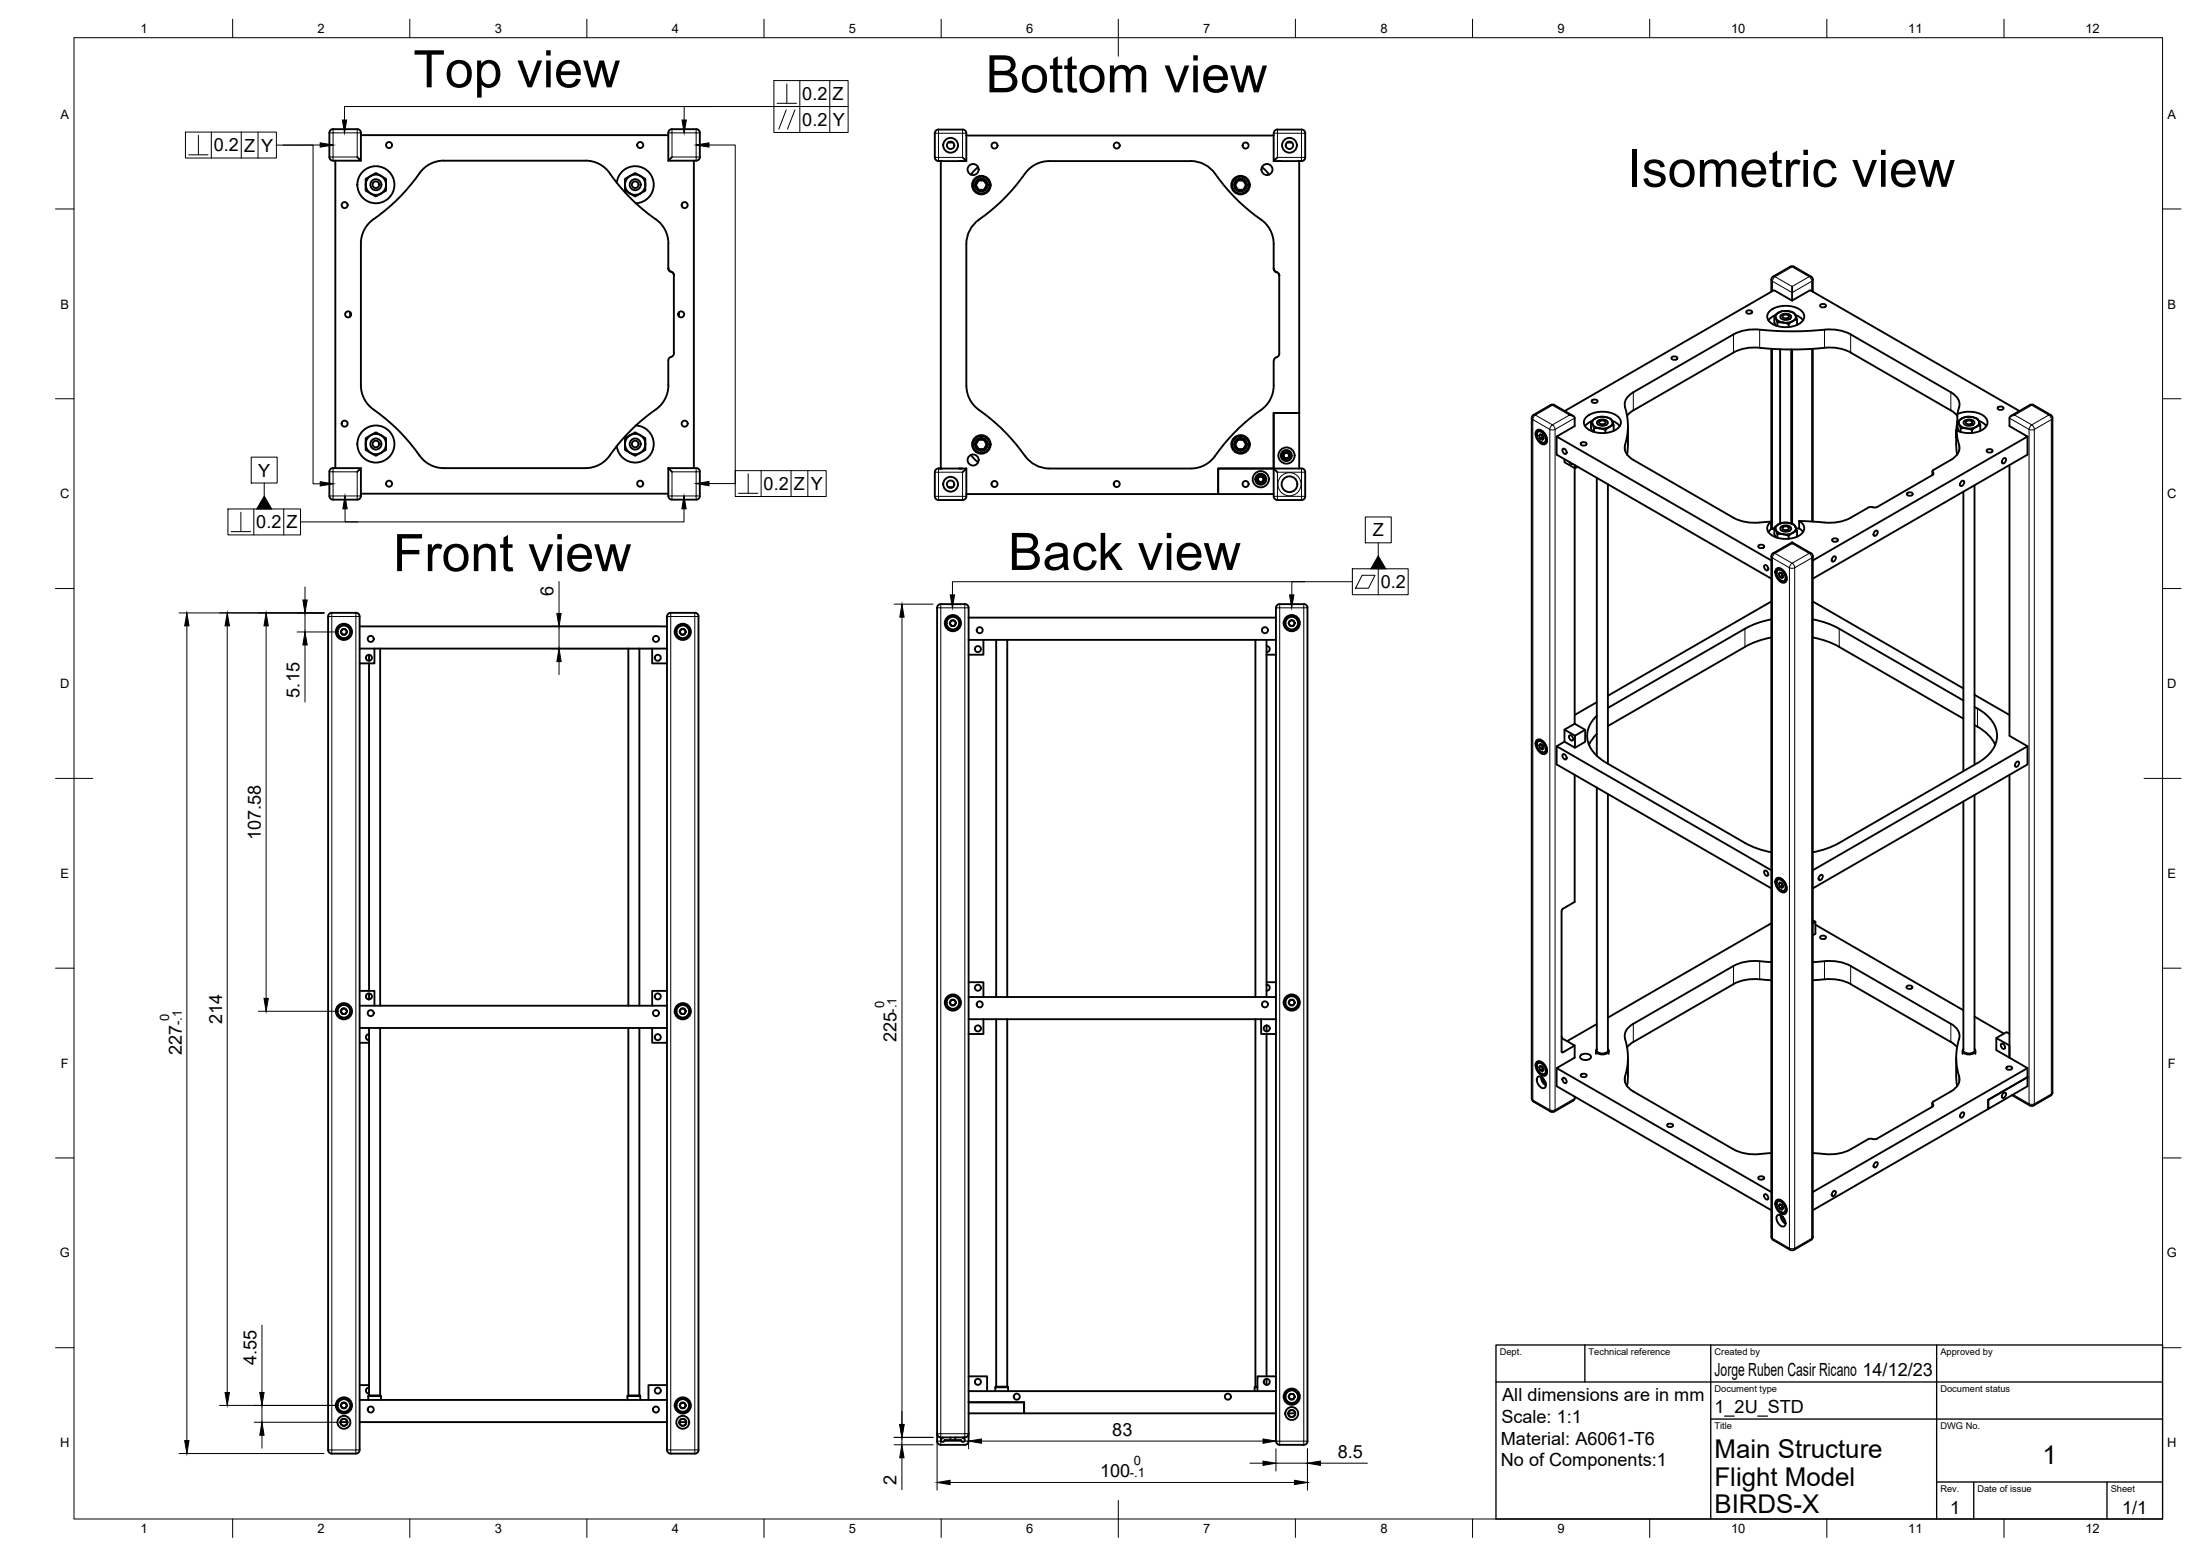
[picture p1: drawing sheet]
<svg xmlns="http://www.w3.org/2000/svg" width="594mm" height="420mm" viewBox="0 0 594 420" stroke-linecap="round" stroke-linejoin="round" font-family="sans-serif">
<!-- layer: Visible -->
<g fill="none" stroke="#000" stroke-width=".51">
<path d="M89.9 34.9h6.6M89.9 34.9a1.01 1.01 0 0 0-1 1v6.5a1.01 1.01 0 0 0 1 1h7.6l-1-1M96.5 34.9a1.01 1.01 0 0 1 1 1v7.5M97.5 36.5h83M181.5 34.9h6.5M181.5 34.9a1.01 1.01 0 0 0-1 1v7.5M188 34.9a1.01 1.01 0 0 1 1 1M189 35.9v6.5M256 38.5h1.3M260.9 36.6h83M347.5 38.5h1.3M90.6 43.4v83"/>
<path d="M98.7 49.9v1.1a1.15 1.15 0 0 0 1.1 1.1l.3 .2M98.8 49.9l.3 1.3 1 1.1M100.1 52.3l1 .6a.49 .49 0 0 0 .9-.1l.9-.5M100.1 47.5l-1 .6a1.1 1.1 0 0 0-.4 1.4v.4M100.1 47.5l1-.6a.49 .49 0 0 1 .9 .1l.9 .5M100.1 47.5l-1 1-.3 1.4M102.9 47.5l1 .6a1.1 1.1 0 0 1 .3 1.4v.4M102.9 47.5l-1.4-.4-1.4 .4M102.9 47.5l1 1 .3 1.4M102.9 52.3l-1.4 .3-1.4-.3M104.2 49.9l-.3 1.3-1 1.1M104.2 49.9v1.1a1.15 1.15 0 0 1-1 1.1l-.3 .2"/>
<path d="M113.3 46.8a51.2 51.2 0 0 1-13.1 12.9 8 8 0 0 0-2.7 6.1v38.2a8 8 0 0 0 3.4 6.6 51.7 51.7 0 0 1 12.9 13.1 8 8 0 0 0 6 2.7h38.3a8.5 8.5 0 0 0 7.5-4.7l.9-1.2M119.8 43.4h38.3M119.8 43.4a8 8 0 0 0-6.5 3.4M158.1 43.4a8 8 0 0 1 6.6 3.4M164.7 46.8a50.3 50.3 0 0 0 12.3 12.4M166.5 49.3a5 5 0 0 1 5.3-4.4 5 5 0 0 1 4.7 5 5 5 0 0 1-4.8 5M168.8 49.9v1.1a1.15 1.15 0 0 0 1 1.1l.3 .2M168.8 49.9l.4 1.3 1 1.1M170.1 52.3l1 .6a.49 .49 0 0 0 .9-.1l.9-.5M170.1 47.5l-1 .6a1.1 1.1 0 0 0-.3 1.4v.4M170.1 47.5l1-.6a.49 .49 0 0 1 .9 .1l.9 .5M170.2 47.5l-1 1-.4 1.4"/>
<path d="M172.9 47.5l1 .6a1.1 1.1 0 0 1 .4 1.4v.4M172.9 47.5l-1.4-.4-1.3 .4M172.9 47.5l1 1 .4 1.4M172.9 52.3l-1.4 .3-1.3-.3M174.3 49.9l-.4 1.3-1 1.1M174.3 49.9v1.1a1.15 1.15 0 0 1-1.1 1.1l-.3 .2M177.1 59.2a8 8 0 0 1 3.4 6.6M181.5 42.4l-1 1M187.4 43.4v83M189 42.4a1.01 1.01 0 0 1-1 1h-7.5M252.4 42.5a1.22 1.22 0 0 0 1.5 1h7l-1-1M252.4 42.5v-6.5a.97 .97 0 0 1 1-1h6.5a1.01 1.01 0 0 1 1 1v7.5"/>
<path d="M253.5 43.5h.4M253.9 43.5h.1M254.3 43.5h-.3v83M259 43.5h.4M259.4 43.5h.4M259.4 43.5h.1M264.1 45.1l-2 2M264.3 48.7h.4a.97 .97 0 0 1 1.5 .9 1.11 1.11 0 0 1-.3 1.3l-.2 .3h-.5a1.12 1.12 0 0 1-1.5-1l-.2-.2zM328.1 46.9a50.6 50.6 0 0 0 12.4 12.4M328.1 46.9a8 8 0 0 0-6.5-3.4h-38.3a8 8 0 0 0-6.5 3.4 51.9 51.9 0 0 1-13.1 12.9 8 8 0 0 0-2.8 6.1v38.2M334.3 48.7h.4a1.3 1.3 0 0 1 1.7 1.2l-.2 .6a1.29 1.29 0 0 1-1.8 .7l-.4-.4a1.31 1.31 0 0 1 .2-2zM340.5 59.3a8 8 0 0 1 3.4 6.6l.1 6.6a1.78 1.78 0 0 0 1.3 1.4l.2 .6"/>
<path d="M340.8 45.1l2 2M345 42.5l-1.1 1 .1-7.5a1.01 1.01 0 0 1 1-1h6.5a.97 .97 0 0 1 1 1l-.1 6.5M345 43.5h.4M345.4 43.5h.4M345.4 43.5h.1M350.5 43.5h.4M350.8 43.5v68h-6.9v15h-14.9v6.9h-68.1M350.9 43.5h.4M350.9 43.5h.1M352.5 42.5a1.3 1.3 0 0 1-1.6 1h-7M180.5 72.4a1.01 1.01 0 0 0 .7 1M180.5 65.8v6.6a1.01 1.01 0 0 0 .7 1"/>
<path d="M181.2 73.4a1.01 1.01 0 0 1 .8 .9M181.2 73.4a1.01 1.01 0 0 1 .8 1M182 74.3v21.1M344 72.5a1.78 1.78 0 0 0 1.3 1.3l.1 .6 .1 21.1a1.78 1.78 0 0 1-1.3 1.3l-.2 .6M483.4 72l-4.9 3-.2 3.8M483.4 72h1M483.9 77.4v3.8M484.4 72l4.6 2.7 .5 .8M489.5 75.5v3.3M94.6 84.3v1.2M181.2 96.4a1.01 1.01 0 0 0-.7 .9v6.7M182 95.4a1.01 1.01 0 0 1-.8 1"/>
<path d="M183.4 84.3v1.2M343.9 97.5v6.6M451.4 96.5a.84 .84 0 0 1 .9-.3 .84 .84 0 0 1 .6 .7 .84 .84 0 0 1-.9 .3 .84 .84 0 0 1-.6-.7zM471.6 84.1a.84 .84 0 0 1 .9-.4 .84 .84 0 0 1 .6 .7 .84 .84 0 0 1-.9 .4 .84 .84 0 0 1-.6-.7zM478 83.9a7.1 7.1 0 0 1 8.8 .5 2.1 2.1 0 0 1-1.1 3.1 7.2 7.2 0 0 1-8.1-1 1.89 1.89 0 0 1 .4-2.6zM478.3 94.2v48.7M479.1 85.3v1.7l.4 .9M479.2 85.2l-.8 .4-.9 .9M480 87.1v1M480.7 94.3v47.1M480.9 85.2a1.95 1.95 0 0 1 2.8 .2 1.67 1.67 0 0 1-2.8 .5l-.2-.5zM481.4 85.3l.5-.3h.6l.6 .5a1.04 1.04 0 0 1-1.8 0z"/>
<path d="M481.6 85.1l-.3 .2M482.8 85.1l.3 .2M483 87.5v.8M483.7 94.4v47M483.9 94.4v47M484.1 86.7l-.2 .1a1.21 1.21 0 0 1-1.9 .4l-.5-.1M484.1 86.7l-1.2 .4h-1.4M484.8 85.1l1 .4 1.1 1M484.8 85.2v-.2a2.88 2.88 0 0 0-3-1l-.9 .1-1.3 .8a.51 .51 0 0 0-.4 .5 .51 .51 0 0 0 .3 .5l.1 .2a.89 .89 0 0 0 1.2 .9l.7 .1M484.8 85.2l.3 .7a.36 .36 0 0 1 0 .4 .36 .36 0 0 1-.4 .1l-.6 .3M484.9 85.1a3.5 3.5 0 0 0-5.4 .2 1.77 1.77 0 0 0 2 1.8M484.9 85.1a1.18 1.18 0 0 1-.8 1.6"/>
<path d="M485.3 86.2v1.6M489.5 94.2v46.6M491.5 82.4a.84 .84 0 0 1 .9-.4 .84 .84 0 0 1 .6 .7 .84 .84 0 0 1-.8 .3 .84 .84 0 0 1-.7-.6zM98.7 119.9v1.2a1.15 1.15 0 0 0 1.1 1l1.3 .8a.49 .49 0 0 0 .9-.1l1.9-1.1a1.1 1.1 0 0 0 .3-1.4v-.4M98.8 119.9a2.74 2.74 0 0 0 2.7 2.7 2.74 2.74 0 0 0 2.7-2.7M100.1 117.5l-1 .6a1.14 1.14 0 0 0-.4 1.4v.4M100.1 117.5l1-.6a.49 .49 0 0 1 .9 .1l.9 .5M100.1 117.5l-1 1-.3 1.4M100.1 117.5l1.4-.3 1.4 .3M102.9 117.5l1 .6a1.14 1.14 0 0 1 .3 1.4v.4M102.9 117.5l1 1 .3 1.4M168.8 119.9v1.2a1.15 1.15 0 0 0 1 1l1.3 .8a.49 .49 0 0 0 .9-.1l1.9-1.1a1.1 1.1 0 0 0 .4-1.4v-.4"/>
<path d="M168.8 119.9a2.74 2.74 0 0 0 2.7 2.7 2.74 2.74 0 0 0 2.8-2.7M170.1 117.5l-1 .6a1.14 1.14 0 0 0-.3 1.4v.4M170.1 117.5l1-.6a.49 .49 0 0 1 .9 .1l.9 .5M170.2 117.5l-1 1-.4 1.4M170.2 117.5l1.3-.3 1.4 .3M171.7 114.9l-2.7 2.7-2.5 2.9M171.7 114.9a5 5 0 0 1 4.8 4.9 5 5 0 0 1-4.7 5.1 5 5 0 0 1-5.3-4.5M172.9 117.5l1 .6a1.14 1.14 0 0 1 .4 1.4v.4M172.9 117.5l1 1 .4 1.4M177 110.6l-5.3 4.3M180.5 104a8 8 0 0 1-3.4 6.6M261 104.1a8.8 8.8 0 0 0 4.9 7.7 53.9 53.9 0 0 1 11.4 12 8.1 8.1 0 0 0 6 2.7h38.3a8 8 0 0 0 6.5-3.4"/>
<path d="M264.3 118.8h.4a.97 .97 0 0 1 1.5 .8 1.14 1.14 0 0 1-.3 1.3l-.2 .4h-.5a1.12 1.12 0 0 1-1.5-1l-.2-.3zM334.3 118.8h.4a1.3 1.3 0 0 1 1.7 1.1l-.2 .6a1.29 1.29 0 0 1-1.8 .8l-.4-.4a.98 .98 0 0 1 0-1.7zM343.9 104.1a8 8 0 0 1-3.4 6.6 49.8 49.8 0 0 0-12.4 12.4M414.1 112l-.5 .9v183.7M414.1 112l5.1-2.8 5.6 3.1M414.9 116.3a1.38 1.38 0 0 1 2.1 .6l.6 1a1.26 1.26 0 0 1 .2 1.3 1.26 1.26 0 0 1-1.2 .8 2.96 2.96 0 0 1-1.7-3.7zM415 117.3a.92 .92 0 0 1 .6-1.1 .92 .92 0 0 1 1.1 .4l.8 1.2a1.02 1.02 0 0 1 .1 1.3 1.02 1.02 0 0 1-1.2 .4M415.2 116.6a1.47 1.47 0 0 1 2 1.2 1.03 1.03 0 0 1 .3 1.1 1.03 1.03 0 0 1-.9 .7 2.22 2.22 0 0 1-1.4-3zM415.8 116.1l-.4 .2M415.9 117.2l.6 .4 .3 .8-.3 .4-.6-.4-.3-.7zM416.1 117.3l-.5 .4M416.2 119.4l.1 .1"/>
<path d="M416.4 117.5l.2 .5M416.4 117.5l.3 .5M416.7 118.1l-.8 .3M417.7 119.3l-.4 .3M420.3 117.9v4.9l58 33.5M422.5 111l56.5-32.6 4.9 2.8 4.9-2.8 56.5 32.6M423.8 112.1h.5a1.01 1.01 0 0 1 .9 .8v2.2l-4.9 2.8 58 33.4M426.9 119.7a.84 .84 0 0 1 .9-.4 .84 .84 0 0 1 .6 .7 .84 .84 0 0 1-.9 .4 .84 .84 0 0 1-.6-.7zM428.5 112.5a7.1 7.1 0 0 1 8.8 .5 2.1 2.1 0 0 1-1.1 3.1 7.2 7.2 0 0 1-8.1-1 1.89 1.89 0 0 1 .4-2.6zM429.6 113.9v1.7l.4 .9M429.7 113.8l-.8 .4-.9 .9M429.8 108.2a.84 .84 0 0 1 .9-.4 .84 .84 0 0 1 .7 .7 .84 .84 0 0 1-.9 .4 .84 .84 0 0 1-.7-.7z"/>
<path d="M430 114.6l.3 .7a.56 .56 0 0 0 .9 .3l.8 .1M430.1 114.5l.5 .6 1.4 .6M430.4 115.6v1M430.7 113l-.6 .5a.52 .52 0 0 0-.4 .4 .52 .52 0 0 0 .3 .5v.2M430.8 113a1.25 1.25 0 0 0-.7 1.5M431.4 113.7a1.95 1.95 0 0 1 2.8 .3 1.67 1.67 0 0 1-2.8 .5l-.2-.5zM431.9 113.9l.5-.3h.6l.6 .5a1.04 1.04 0 0 1-1.8 0zM432.1 113.7l-.3 .1M433.3 113.7l.3 .1M433.4 112.6h-1.5l-1.2 .4M433.4 112.6l.3 .1a2.06 2.06 0 0 1 2 2.1l-1.1 .5M433.4 112.6h-1.4l-1.2 .4"/>
<path d="M433.4 112.6l.5 .1a1.35 1.35 0 0 1 1.4 1 1.35 1.35 0 0 1-.7 1.6M433.5 116.1v.8M434.6 115.3l-.8 .5a1.22 1.22 0 0 1-1.5-.1h-.3M434.6 115.3l-1.2 .4h-1.4M435.3 113.6l1 .5 1.1 1M435.8 114.8v1.5M438.8 110a16.7 16.7 0 0 1 0 10.1M438.8 110a3.5 3.5 0 0 1 2.2-4.1l27.1-15.6a13.4 13.4 0 0 1 8.8-1.1 98.5 98.5 0 0 0 17.5-.3l2.5 .3 2.2 .8 27.7 15.9a3.6 3.6 0 0 1 2 5l-.2 .9M439.6 115.1v4.9l-.2 2.8M441 110.8l27.1-15.6a13.3 13.3 0 0 1 8.8-1.1 95.9 95.9 0 0 0 17.5-.3l3.3 .5 2.1 .9 27 15.6M441.1 110.8l-1.7 1.4M526.8 110.8l1.8 1.5"/>
<path d="M528.2 117.1l.3 5.7M528.3 116.2l.4 2.9a3.7 3.7 0 0 1-1.9 5.1l-4.7 2.7M528.6 111.8l-.3 6.4v-2M528.6 111.8a7.4 7.4 0 0 1 7.4 .8 2.07 2.07 0 0 1-.8 3.5 7.9 7.9 0 0 1-6.9 .1M528.6 113.9v1.7l.4 .9M528.7 113.8h-.1M529 114.6l.1 .1a.88 .88 0 0 0 1.1 .9l.8 .1M529 114.5l.6 .6 1.4 .6M529.4 115.6v1M529.7 113l-.6 .5a.51 .51 0 0 0-.4 .4 .51 .51 0 0 0 .3 .5v.2M529.8 113a1.25 1.25 0 0 0-.8 1.5M530.4 113.7a1.95 1.95 0 0 1 2.8 .3 1.67 1.67 0 0 1-2.8 .5l-.2-.5z"/>
<path d="M530.9 113.9l.5-.3h.6l.6 .5a1.04 1.04 0 0 1-1.8 0zM531.1 113.7l-.3 .1M532.3 113.7l.3 .1M532.4 112.6h-1.5l-1.2 .4M532.4 112.6l.5 .1a2.02 2.02 0 0 1 1.8 2.1l-1.1 .5M532.4 112.6h-1.4l-1.2 .4M532.4 112.6l.5 .1a1.35 1.35 0 0 1 1.4 1 1.35 1.35 0 0 1-.7 1.6M532.5 116.1v.8M533.6 115.3l-.2 .1a1.21 1.21 0 0 1-1.9 .4l-.5-.1M533.6 115.3l-1.2 .4h-1.4M534.3 113.6l1 .5 1.1 1M534.8 114.8v1.5"/>
<path d="M539.5 110a.84 .84 0 0 1 .8-.3 .84 .84 0 0 1 .7 .7 .84 .84 0 0 1-.9 .3 .84 .84 0 0 1-.6-.7zM544 112.1h-.4a1.01 1.01 0 0 0-1 .8v2.2l4.9 2.8-58 33.4M547.5 117.9v4.9l-58 33.5M548.1 109.4l-5.1 2.9M548.1 109.4h1.1M549.1 109.4l4.6 2.6M553.7 112l.4 .4 .1 .5v182.1l-.5 .8M89.2 126.7l.7-.3h7.6v7.5a1.01 1.01 0 0 1-1 1h-6.6a1.01 1.01 0 0 1-1-1v-6.5zM97.5 126.4l-1 1M97.5 133.3h83M180.5 126.4v7.5a1.01 1.01 0 0 0 1 1h6.5a1.01 1.01 0 0 0 1-1M180.5 126.4l1 1"/>
<path d="M180.5 126.4h7.5a1.01 1.01 0 0 1 1 1M189 127.4v6.5M253.5 126.5a.97 .97 0 0 0-1.1 1v6.5a1.01 1.01 0 0 0 1 1h6.5a1.01 1.01 0 0 0 1-1v-7.5M253.5 126.5h.4M253.5 126.5h.8M253.9 126.5h5.5M253.9 126.5h.1M256 131.5h1.3M259 126.5h.8M259.4 126.5h1.5M259.4 126.5h.1M260.9 126.5l-1 1"/>
<path d="M262.1 122.8l2 2.1M343.9 126.5h7.6a1.01 1.01 0 0 1 1 1l-.1 6.5a.97 .97 0 0 1-.9 1h-6.5a1.01 1.01 0 0 1-1-1l-.1-22.5h6.9v15M343.9 126.5h-14.9v6.9h14.9M343.9 126.5l1.1 1M422.1 121.2a.94 .94 0 0 1 .8 1.4 .94 .94 0 0 1-.8-1.4zM422.5 124v.8l2.8 1.6v-.8M423.8 124.7l.5 .6h.4M425.2 126.4v69M426 126l-.7 .4M431.2 129v75.1M434.2 130.8v75.4M438.8 120.1a3.5 3.5 0 0 0 2.2 4.1l27.1 15.6a15.7 15.7 0 0 0 9.7 1.1l.5-.1a2.15 2.15 0 0 0-1.1 2.2 2.15 2.15 0 0 0 1.7 1.8 7.2 7.2 0 0 0 7.9-1.1 2.06 2.06 0 0 0-.9-3"/>
<path d="M515 133.2a.84 .84 0 0 1 .8-.3 .84 .84 0 0 1 .7 .7 .84 .84 0 0 1-.9 .3 .84 .84 0 0 1-.6-.7zM521.8 128.3l-14.9 8.6-.6 .1-1.5-.1-5.1 2.9a13.5 13.5 0 0 1-8.7 1.1l-5.2-.2M522.1 126.9a.54 .54 0 0 0 0 .9l-.3 .5v-1M529.6 130l.5-.2a.76 .76 0 0 1 .1 1 .76 .76 0 0 1-.9 .3v-.5zM530.2 132.8v75.4M533.2 131v75.5M536.5 121.6a.84 .84 0 0 1 .9-.4 .84 .84 0 0 1 .6 .7 .84 .84 0 0 1-.9 .3 .84 .84 0 0 1-.6-.6zM540.9 123.9l.5-.2a.76 .76 0 0 1 .1 .9 .76 .76 0 0 1-.9 .4v-.5zM542.6 125.6v73.1l4.9 2.8M474.8 147.4a.84 .84 0 0 1 .9-.4 .84 .84 0 0 1 .6 .7 .84 .84 0 0 1-.8 .4 .84 .84 0 0 1-.7-.7zM476.5 152.6a.94 .94 0 0 1 .8 1.4 .94 .94 0 0 1-.8-1.4zM478.3 142.9l-.8 .7"/>
<path d="M478.3 150.2v183.8l.5 .8 4.6 2.7 .5 .1 5.1-2.8 .4-.3 .1-.5M478.8 149.4l-.5 .8M479.1 142.8l-.8 .1M479.1 142.5v1.7l.4 .9M479.6 153.7a1.38 1.38 0 0 1 2.1 .6l.6 .9a1.26 1.26 0 0 1 .2 1.4 1.26 1.26 0 0 1-1.2 .7 2.96 2.96 0 0 1-1.7-3.6zM479.7 154.7a.92 .92 0 0 1 .6-1.1 .92 .92 0 0 1 1.1 .4l.8 1.2a1.02 1.02 0 0 1 .1 1.3 1.02 1.02 0 0 1-1.2 .3h-.2M480 144.2v1M480 154a1.47 1.47 0 0 1 1.9 1.1 1.03 1.03 0 0 1 .3 1.1 1.03 1.03 0 0 1-.9 .7 2.22 2.22 0 0 1-1.3-2.9zM480.5 153.4l-.4 .2M480.6 154.6l.6 .3 .3 .8-.3 .5-.6-.4-.3-.8zM480.8 154.7l-.5 .3M480.9 142.3a1.95 1.95 0 0 1 2.8 .3 1.67 1.67 0 0 1-2.8 .5l-.2-.5z"/>
<path d="M481.4 142.4l.5-.2h.6l.6 .4a1.04 1.04 0 0 1-1.8 0zM481.4 155.4l-.3-.5 .2 .5M481.4 155.5l-.8 .3M481.6 142.3l-.3 .1M482.4 156.7l-.4 .2M482.8 142.3l.3 .1M482.9 141.2h-1.7l-1.6 .8a.51 .51 0 0 0-.4 .5 .51 .51 0 0 0 .3 .5l.1 .2a.89 .89 0 0 0 1.2 1l.7 .1M482.9 141.2h.4a1.49 1.49 0 0 1 1.5 1.1M482.9 141.2a3.2 3.2 0 0 0-3.4 1.3 1.77 1.77 0 0 0 2 1.8M482.9 141.2l1.4 .5 .6 .6M483 144.7v.8M483.9 146.5v.3"/>
<path d="M483.9 146.5l5.1 2.9M483.9 146.5l-5.1 2.9M484.1 143.8l-.2 .2a1.21 1.21 0 0 1-1.9 .4l-.5-.1M484.1 143.8l-1.2 .5h-1.4M484.8 142.3l.3 .8a.35 .35 0 0 1 0 .4 .35 .35 0 0 1-.4 .1l-.6 .2M484.9 142.3a1.18 1.18 0 0 1-.8 1.5M485 142.7h.8M485.3 143.4v1.5M485.8 140.7v2M485.9 142.7l1 .9M489 149.4l.5 .8M489.5 150.2v183.8"/>
<path d="M494.8 145.6a.84 .84 0 0 1 .8-.3 .84 .84 0 0 1 .7 .7 .84 .84 0 0 1-.9 .3 .84 .84 0 0 1-.6-.7zM495 150.4l.4-.2a.76 .76 0 0 1 .2 1 .76 .76 0 0 1-.9 .3l-.1-.5zM506.3 143.5l.4-.3a.76 .76 0 0 1 .2 1 .76 .76 0 0 1-.9 .4v-.6zM92.4 169.9h.9l.4 .7-.4 .8h-.9l-.4-.8zM96.1 165.5h-6.5a1.01 1.01 0 0 0-1 1v225M96.1 165.5a1.01 1.01 0 0 1 1 1v225M97.1 169.1h83M97.1 175.1h83M99.7 176.8v1.6M99.7 179.1v88.5M101.1 175.1v4h-4M102.7 175.1v96.5"/>
<path d="M169.7 175.1v96.5M172.7 175.1v96.5M176.1 175.1v4h4M183.9 169.9h.9l.4 .7-.4 .8h-.9l-.4-.8zM256.9 167.5h.8l.5 .8-.5 .7h-.8l-.5-.7zM260.5 163.1h-6.4a1.01 1.01 0 0 0-1.1 1v225a1.01 1.01 0 0 0 1.1 1h6.4M260.6 163.1a1.01 1.01 0 0 1 1 1v225a1.01 1.01 0 0 1-1 1M261.6 166.8h83M261.6 172.8h83M265.6 172.8v4h-4M269 172.8v96.4M272 172.8v96.4"/>
<path d="M339 172.8v96.4M342 176.8h2.6M342 172.8v96.4M342 174.5a.81 .81 0 0 1 .9 .8 .81 .81 0 0 1-.9 .8M344.9 163.4l.7-.3h6.5a.97 .97 0 0 1 1 1v225a1.01 1.01 0 0 1-1 1h-6.5a1.04 1.04 0 0 1-1-1v-225zM348.4 167.5h.8l.5 .8-.5 .7h-.8l-.5-.7zM471.2 174.7l-37 21.3M478.3 162.4l-44.1 25.5M478.3 172.1a23 23 0 0 0-7.1 2.6M478.3 167.2a23 23 0 0 0-7.1 2.6l-37 21.4M489.5 172.1a23 23 0 0 1 7.2 2.6M489.5 167.2a23 23 0 0 1 7.2 2.6l33.5 19.3"/>
<path d="M489.5 162.4l40.7 23.5M496.7 174.7l33.5 19.4M414.9 200a1.38 1.38 0 0 1 2.1 .5l.6 1a1.26 1.26 0 0 1 .2 1.4 1.26 1.26 0 0 1-1.2 .7 2.96 2.96 0 0 1-1.7-3.6zM415.8 199.7l-.4 .2M423.8 198.5a.94 .94 0 0 1 .9 1.5 .94 .94 0 0 1-.9-1.5zM425.2 195.4l2.9 1.7v3.2l-2.8 1.6M425.2 195.4l-2.7 1.6M425.3 198.6l-2.8-1.6v3.3M428.1 197.1l-2.8 1.5v3.3l-2.8-1.6M431.2 189.6l-6 3.5M431.2 198.2l-1.3 1.4-.8 1.5M431.2 193.3a6.9 6.9 0 0 0 .3 11.1l2.4 1.6 37.3 21.6"/>
<path d="M533.2 195.8a11.6 11.6 0 0 1 5.6 5.3M533.2 190.9a9.9 9.9 0 0 1 6.1 7.2 8.7 8.7 0 0 1-5.3 7.9l-37.3 21.6M533.2 187.6l9.4 5.5M415 201a.92 .92 0 0 1 .6-1.2 .92 .92 0 0 1 1.1 .5l.8 1.1a1.02 1.02 0 0 1 .1 1.4 1.02 1.02 0 0 1-1.2 .3M415.2 200.3a1.47 1.47 0 0 1 2 1.1 1.03 1.03 0 0 1 .3 1.1 1.03 1.03 0 0 1-.9 .7 2.22 2.22 0 0 1-1.4-2.9zM415.9 200.9l.6 .3 .3 .8-.3 .4-.6-.3-.3-.8zM416.1 201l-.5 .3M416.2 203l.1 .1M416.4 201.1l.2 .6M416.4 201.2l.3 .5M416.7 201.7l-.8 .4M417.7 203l-.4 .2"/>
<path d="M422.1 203.6a.94 .94 0 0 1 .8 1.5 .94 .94 0 0 1-.8-1.5zM422.5 200.3l-2.2 1.2M425.2 209.2v34.3l-3.1 1.9-.4 .6M431.2 212.7v70.8M434.2 214.4v69.1M530.2 216.4v67.1M533.2 214.7v68.8M542.6 209.2v76.4v-3.3l-3.5-2v3.2l8.4 4.9-58 33.5M544.4 205.9l.5-.3a.76 .76 0 0 1 .2 1 .76 .76 0 0 1-1 .3v-.5zM471.2 227.6a22.6 22.6 0 0 0 7.1 2.5M476.5 235.1a.94 .94 0 0 1 .8 1.4 .94 .94 0 0 1-.8-1.4zM478.3 235l-58-33.5v4.9l58 33.5"/>
<path d="M479.6 237.3a1.38 1.38 0 0 1 2.1 .6l.6 1a1.26 1.26 0 0 1 .2 1.3 1.26 1.26 0 0 1-1.2 .8 2.96 2.96 0 0 1-1.7-3.7zM479.7 238.3a.92 .92 0 0 1 .6-1.1 .92 .92 0 0 1 1.1 .4l.8 1.2a1.02 1.02 0 0 1 .1 1.3 1.02 1.02 0 0 1-1.2 .4l-.2-.1M480 237.6a1.47 1.47 0 0 1 1.9 1.1 1.03 1.03 0 0 1 .3 1.1 1.03 1.03 0 0 1-.9 .7 2.22 2.22 0 0 1-1.3-2.9zM480.5 237l-.4 .3M480.6 238.2l.6 .4 .3 .8-.3 .4-.6-.4-.3-.7zM480.8 238.4l-.5 .3M481.4 239l-.3-.5 .2 .5M481.4 239.1l-.8 .3M489.5 235l58-33.5v4.9l-58 33.5M491.4 236.5l.5-.3a.76 .76 0 0 1 .2 1 .76 .76 0 0 1-1 .3v-.5zM496.7 227.6a22.6 22.6 0 0 1-7.2 2.5M421.7 246v38"/>
<path d="M478.3 249.3l-44.1 25.5M478.3 259.8l-1.5-.1a13.9 13.9 0 0 0-8.7 1.1l-27 15.6a3.7 3.7 0 0 0-2.3 4.1M482.4 240.3l-.4 .3M489.5 248.5l.7 .4v3.3l-.7 .4M489.5 259.8l1.6-.1a13.8 13.8 0 0 1 8.7 1.1l27 15.7a3.7 3.7 0 0 1 2.2 4M490.2 249.7l40 23.1M490.2 248.9l-.7 .4M491.5 252.9a.84 .84 0 0 1 .9-.3 .84 .84 0 0 1 .6 .7 .84 .84 0 0 1-.8 .3 .84 .84 0 0 1-.7-.7zM92.4 272.3h.9l.4 .8-.4 .7h-.9l-.4-.7zM97.1 267.6h4v4M97.1 277.6h83M97.1 271.6h83"/>
<path d="M99.7 277.6l-.1 99.2M99.7 268.3v1.6M99.7 279.3a.81 .81 0 0 0-.9 .8 .81 .81 0 0 0 .9 .8M102.7 277.6v99.1l.2 .3v1M169.7 277.6v99.1l-.3 .3M172.7 277.6v99.2M176.1 277.6v4h4M180.1 267.6h-4v4M183.9 272.3h.9l.4 .8-.4 .7h-.9l-.4-.7zM256.9 270h.8l.5 .7-.5 .8h-.8l-.5-.8zM261.6 265.2h4v4M261.6 275.2h83"/>
<path d="M261.6 269.2h83M265.6 275.2v4h-4M269 275.2v99.1M272 275.2v99.1M339 275.2v99.1M340.6 275.2v4h4M342 265.2h2.6M342 276.9v1.6M342 279.2v92.4M342 265.9a.81 .81 0 0 1 .9 .8 .81 .81 0 0 1-.9 .8M348.4 270h.8l.5 .7-.5 .8h-.8l-.5-.8zM421.7 279.9l.4 .6 3.1 1.8-3.2 1.9-.3-.2"/>
<path d="M431.2 276.5l-8 4.6M478.3 264.7l-1.5-.1a13.8 13.8 0 0 0-8.7 1.1l-27.4 15.9-1.3 1.2M489.5 264.7l1.6-.1a13.6 13.6 0 0 1 8.6 1.1l27.1 15.6 1.7 1.5M514.9 266.4a.84 .84 0 0 1 .8-.3 .84 .84 0 0 1 .7 .6 .84 .84 0 0 1-.9 .4 .84 .84 0 0 1-.6-.7zM533.2 274.5l7.9 4.6M542.6 279.1l-.8-.4-2.7 1.6M97.1 281.6h2.6M413.6 296.6l.2 .5 .3 .4 5.1 2.8 5.6-3.1 .4-.6M414.9 286.9a1.38 1.38 0 0 1 2.1 .5l.6 1a1.26 1.26 0 0 1 .2 1.4 1.26 1.26 0 0 1-1.2 .7 2.96 2.96 0 0 1-1.7-3.6zM415 287.9a.92 .92 0 0 1 .6-1.1 .92 .92 0 0 1 1.1 .4l.8 1.2a1.02 1.02 0 0 1 .1 1.3 1.02 1.02 0 0 1-1.2 .3M415.2 290.8a1.51 1.51 0 0 1 2 1.2 1.33 1.33 0 0 1-.3 1.8 2.17 2.17 0 0 1-1.7-3zM415.2 287.2a1.47 1.47 0 0 1 2 1.1 1.03 1.03 0 0 1 .3 1.1 1.03 1.03 0 0 1-.9 .7 2.22 2.22 0 0 1-1.4-2.9z"/>
<path d="M415.8 286.6l-.4 .2M415.9 287.8l.6 .3 .3 .8-.3 .4-.6-.3-.3-.8zM416.1 290.8a2.67 2.67 0 0 0 1.4 2.3M416.1 287.9l-.5 .3M416.2 289.9l.1 .1M416.4 288.1l.2 .5M416.4 288l.3 .6M416.7 291.2l.2 .7 .5 .5M416.7 291.3l.2 .6 .4 .4M416.7 288.6l-.8 .4M417.7 289.9l-.4 .2M420.3 288.4v4.9l58 33.5"/>
<path d="M422.1 291a.94 .94 0 0 1 .8 1.5 .94 .94 0 0 1-.8-1.5zM425.2 282.3v3.3l-4.9 2.8 58 33.5M425.2 296.1v.5M426.8 285a1.95 1.95 0 0 1 2.8 .2 1.67 1.67 0 0 1-2.8 .6l-.1-.6zM426.9 290.2a.84 .84 0 0 1 .9-.3 .84 .84 0 0 1 .6 .7 .84 .84 0 0 1-.9 .3 .84 .84 0 0 1-.6-.7zM431 283.8v.8M431.2 283.3a.87 .87 0 0 0-.1 .9 .87 .87 0 0 0 .9 .5 1.6 1.6 0 0 0 2.4-1.2l-.2-.2M434.4 283.8v.8M438.8 280.5a16.7 16.7 0 0 1 0 10.2M438.8 290.6a3.5 3.5 0 0 0 2.2 4.1l27.1 15.6a15.6 15.6 0 0 0 9.7 1.1h.5M439.6 285.6v4.9l-.2 2.8M521.8 298.9l-14.9 8.6-.6 .1-1.6-.1-5 2.8a15.5 15.5 0 0 1-9.6 1.1h-.6"/>
<path d="M521.8 297.9v1M521.9 298.1l.1 .5-.2 .3M528.2 285.6v4.9l.3 2.8M529 280.5a16.7 16.7 0 0 0 0 10.2M529 290.6a3.5 3.5 0 0 1-2.2 4.1l-4.7 2.8-.3 .2 .1 .5M530 283.8v.8M530.2 283.3a.87 .87 0 0 0-.1 .9 .87 .87 0 0 0 .9 .5 1.6 1.6 0 0 0 2.4-1.2l-.2-.2M533.4 283.8v.8M540.5 281.8a.94 .94 0 0 1 .8 1.4 .94 .94 0 0 1-.8-1.4zM540.9 295.3l.5-.3a.76 .76 0 0 1 .1 1 .76 .76 0 0 1-.9 .3v-.5zM541.8 288.2a.84 .84 0 0 1 .9-.3 .84 .84 0 0 1 .6 .7 .84 .84 0 0 1-.9 .3 .84 .84 0 0 1-.6-.7zM543.3 295.7l4.8 2.8"/>
<path d="M547.5 288.4v4.9l-10.6 6.1v-2.4l10.6-6.1-10.6 6.1v2.4l-47.4 27.4M548.1 298.5h1.1M553.7 295.8l-4.6 2.7M450.2 303.7a.84 .84 0 0 1 .9-.3 .84 .84 0 0 1 .6 .7 .84 .84 0 0 1-.8 .3 .84 .84 0 0 1-.7-.7zM474.8 317.9a.84 .84 0 0 1 .9-.3 .84 .84 0 0 1 .6 .7 .84 .84 0 0 1-.8 .3 .84 .84 0 0 1-.7-.7zM506.3 314l.4-.2a.76 .76 0 0 1 .2 1 .76 .76 0 0 1-.9 .3v-.5zM529.6 300.6l.5-.3a.76 .76 0 0 1 .1 1 .76 .76 0 0 1-.9 .3v-.5zM476.5 322.5a.94 .94 0 0 1 .8 1.4 .94 .94 0 0 1-.8-1.4zM479.6 324.2a1.38 1.38 0 0 1 2.1 .6l.6 1a1.26 1.26 0 0 1 .2 1.3 1.26 1.26 0 0 1-1.2 .8 2.96 2.96 0 0 1-1.7-3.7zM479.7 325.2a.92 .92 0 0 1 .6-1.1 .92 .92 0 0 1 1.1 .4l.8 1.2a1.02 1.02 0 0 1 .1 1.3 1.02 1.02 0 0 1-1.2 .4M479.9 328.2a1.51 1.51 0 0 1 2 1.2 1.33 1.33 0 0 1-.2 1.8 2.17 2.17 0 0 1-1.8-3zM480 324.5a1.47 1.47 0 0 1 1.9 1.1 1.03 1.03 0 0 1 .3 1.1 1.03 1.03 0 0 1-.9 .7 2.22 2.22 0 0 1-1.3-2.9z"/>
<path d="M480.5 324l-.4 .2M480.6 325.1l.6 .4 .3 .8-.3 .4-.6-.4-.3-.7zM480.8 328.1a2.67 2.67 0 0 0 1.4 2.3M480.8 325.2l-.5 .4M480.9 327.3l.2 .1M481.4 325.9l-.3-.5 .2 .5M481.4 326l-.8 .3M482.1 329.7l-.5-.5-.2-.7 .2 .7 .5 .6M482.4 327.2l-.4 .3M495 321.8l.4-.2a.76 .76 0 0 1 .2 .9 .76 .76 0 0 1-.9 .4l-.1-.6zM92.4 378.8h.9l.4 .7-.4 .8h-.9l-.4-.8zM97.1 378h83"/>
<path d="M97.1 374h2.6M99.4 377h3.5M99.4 377v1M99.6 376.8l-.2 .2M99.7 374.7a.81 .81 0 0 0-.9 .8 .81 .81 0 0 0 .9 .8M169.4 377h3.5M169.4 377v1M172.7 376.8l.2 .2v1M180.1 374h-5v4M183.9 378.8h.9l.4 .7-.4 .8h-.9l-.4-.8zM261.6 371.6h5v4M261.6 378.7h14.9"/>
<path d="M261.6 375.6h83M268.8 374.6h3.4M268.8 374.6v1M269 374.3l-.2 .3M272 374.3l.2 .3v1M276.5 378.7v2.9h-14.9M276.5 378.7v2.9h68.1M338.8 374.6h.8M339 374.3l-.2 .3v1M342 372.3v1.7M344.6 371.6h-5v4M348.4 376.4h.8l.5 .7-.5 .8h-.8l-.5-.8z"/>
<path d="M88.6 391.5a1.01 1.01 0 0 0 1 1h6.5M91.9 384h1.9M97.1 391.5a1.01 1.01 0 0 1-1 1M97.1 384h83M180.1 391.5v-225a1.01 1.01 0 0 1 1-1h6.5a.97 .97 0 0 1 1 1v225M180.1 391.5a1.01 1.01 0 0 0 1 1h6.5a1.01 1.01 0 0 0 1-1M183.4 384h1.9M253 387.1a1.01 1.01 0 0 0 1.1 1h6.4M254.6 388.1v.2a.5 .5 0 0 0-.5 .7 .5 .5 0 0 0 .7 .3l.3-.4 4.5-.1a.5 .5 0 0 0 .5 .5 .5 .5 0 0 0 .5-.5 .5 .5 0 0 0-.5-.5v-.2M256.6 388.1v.8M258 388.1v.8M261.6 387.1a1.01 1.01 0 0 1-1 1"/>
<path d="M347.9 381.6h1.8"/>
<circle cx="105.1" cy="39.2" r=".81"/>
<circle cx="172.9" cy="39.2" r=".81"/>
<circle cx="256.7" cy="39.2" r="1.01"/>
<circle cx="256.7" cy="39.2" r="2"/>
<circle cx="268.6" cy="39.3" r=".81"/>
<circle cx="301.6" cy="39.3" r=".81"/>
<circle cx="336.3" cy="39.3" r=".81"/>
<circle cx="348.2" cy="39.2" r="2"/>
<circle cx="348.2" cy="39.2" r="1.01"/>
<circle cx="93.1" cy="55.4" r=".81"/>
<circle cx="101.5" cy="49.9" r="1.49"/>
<circle cx="101.5" cy="49.9" r=".9"/>
<circle cx="101.5" cy="49.9" r="5"/>
<circle cx="171.5" cy="49.9" r="1.49"/>
<circle cx="171.5" cy="49.9" r=".9"/>
<circle cx="184.9" cy="55.4" r=".81"/>
<circle cx="262.8" cy="45.8" r="1.49"/>
<circle cx="265" cy="50" r="2.25"/>
<circle cx="265" cy="50" r="2.51"/>
<circle cx="265" cy="50" r="1.75"/>
<circle cx="265" cy="50" r="1.49"/>
<circle cx="335" cy="50" r="2.25"/>
<circle cx="335" cy="50" r="2.51"/>
<circle cx="335" cy="50" r="1.75"/>
<circle cx="335" cy="50" r="1.49"/>
<circle cx="342.1" cy="45.8" r="1.49"/>
<circle cx="94" cy="84.9" r=".81"/>
<circle cx="183.9" cy="84.9" r=".81"/>
<circle cx="93.1" cy="114.4" r=".81"/>
<circle cx="101.5" cy="119.9" r="1.49"/>
<circle cx="101.5" cy="119.9" r=".9"/>
<circle cx="101.5" cy="119.9" r="5"/>
<circle cx="171.5" cy="119.9" r="1.49"/>
<circle cx="171.5" cy="119.9" r=".9"/>
<circle cx="184.9" cy="114.4" r=".81"/>
<circle cx="105.1" cy="130.6" r=".81"/>
<circle cx="172.9" cy="130.6" r=".81"/>
<circle cx="256.7" cy="130.8" r="1.01"/>
<circle cx="256.7" cy="130.8" r="2"/>
<circle cx="262.8" cy="124.2" r="1.49"/>
<circle cx="265" cy="120" r="2.25"/>
<circle cx="265" cy="120" r="2.51"/>
<circle cx="265" cy="120" r="1.75"/>
<circle cx="265" cy="120" r="1.49"/>
<circle cx="268.6" cy="130.7" r=".81"/>
<circle cx="301.6" cy="130.7" r=".81"/>
<circle cx="335" cy="120" r="2.25"/>
<circle cx="335" cy="120" r="2.51"/>
<circle cx="335" cy="120" r="1.75"/>
<circle cx="335" cy="120" r="1.49"/>
<circle cx="336.3" cy="130.7" r=".81"/>
<circle cx="340.4" cy="129.4" r=".86"/>
<circle cx="340.5" cy="129.4" r="2.19"/>
<circle cx="340.5" cy="129.4" r=".75"/>
<circle cx="340.5" cy="129.4" r=".9"/>
<circle cx="340.5" cy="129.4" r="1.32"/>
<circle cx="340.5" cy="129.4" r="1.49"/>
<circle cx="347.3" cy="123" r=".87"/>
<circle cx="347.4" cy="123" r=".75"/>
<circle cx="347.4" cy="123" r=".9"/>
<circle cx="347.4" cy="123" r="1.32"/>
<circle cx="347.4" cy="123" r="1.49"/>
<circle cx="347.4" cy="123" r="2.19"/>
<circle cx="348.2" cy="130.8" r="2.13"/>
<circle cx="92.9" cy="170.6" r=".75"/>
<circle cx="92.9" cy="170.6" r="1.7"/>
<circle cx="92.9" cy="170.6" r="1.89"/>
<circle cx="92.9" cy="170.6" r="2.19"/>
<circle cx="99.6" cy="177.6" r=".81"/>
<circle cx="100.1" cy="172.5" r=".81"/>
<circle cx="177.1" cy="172.5" r=".81"/>
<circle cx="177.6" cy="177.6" r=".81"/>
<circle cx="184.4" cy="170.6" r=".75"/>
<circle cx="184.4" cy="170.6" r="1.7"/>
<circle cx="184.4" cy="170.6" r="1.89"/>
<circle cx="184.4" cy="170.6" r="2.19"/>
<circle cx="257.3" cy="168.3" r=".75"/>
<circle cx="257.3" cy="168.3" r="1.7"/>
<circle cx="257.3" cy="168.3" r="1.89"/>
<circle cx="257.3" cy="168.3" r="2.19"/>
<circle cx="264.1" cy="175.3" r=".81"/>
<circle cx="264.6" cy="170.2" r=".81"/>
<circle cx="341.6" cy="170.2" r=".81"/>
<circle cx="348.8" cy="168.3" r=".75"/>
<circle cx="348.8" cy="168.3" r="1.7"/>
<circle cx="348.8" cy="168.3" r="1.89"/>
<circle cx="348.8" cy="168.3" r="2.19"/>
<circle cx="92.9" cy="273.1" r=".75"/>
<circle cx="92.9" cy="273.1" r="1.7"/>
<circle cx="92.9" cy="273.1" r="1.89"/>
<circle cx="92.9" cy="273.1" r="2.19"/>
<circle cx="99.6" cy="269.1" r=".81"/>
<circle cx="100.1" cy="273.6" r=".81"/>
<circle cx="177.1" cy="273.6" r=".81"/>
<circle cx="177.6" cy="269.1" r=".81"/>
<circle cx="184.4" cy="273.1" r=".75"/>
<circle cx="184.4" cy="273.1" r="1.7"/>
<circle cx="184.4" cy="273.1" r="1.89"/>
<circle cx="184.4" cy="273.1" r="2.19"/>
<circle cx="257.3" cy="270.7" r=".75"/>
<circle cx="257.3" cy="270.7" r="1.7"/>
<circle cx="257.3" cy="270.7" r="1.89"/>
<circle cx="257.3" cy="270.7" r="2.19"/>
<circle cx="264.1" cy="266.7" r=".81"/>
<circle cx="264.1" cy="277.7" r=".81"/>
<circle cx="264.6" cy="271.2" r=".81"/>
<circle cx="341.6" cy="271.2" r=".81"/>
<circle cx="342.1" cy="277.7" r=".81"/>
<circle cx="348.8" cy="270.7" r=".75"/>
<circle cx="348.8" cy="270.7" r="1.7"/>
<circle cx="348.8" cy="270.7" r="1.89"/>
<circle cx="348.8" cy="270.7" r="2.19"/>
<circle cx="177.6" cy="280.1" r=".81"/>
<circle cx="92.9" cy="379.5" r=".75"/>
<circle cx="92.9" cy="379.5" r="1.7"/>
<circle cx="92.9" cy="379.5" r="1.89"/>
<circle cx="92.9" cy="379.5" r="2.19"/>
<circle cx="177.6" cy="375.5" r=".81"/>
<circle cx="184.4" cy="379.5" r=".75"/>
<circle cx="184.4" cy="379.5" r="1.7"/>
<circle cx="184.4" cy="379.5" r="1.89"/>
<circle cx="184.4" cy="379.5" r="2.19"/>
<circle cx="264.1" cy="373.1" r=".81"/>
<circle cx="274.6" cy="377.1" r=".81"/>
<circle cx="331.6" cy="377.1" r=".81"/>
<circle cx="342.1" cy="373.1" r=".81"/>
<circle cx="348.8" cy="377.1" r=".75"/>
<circle cx="348.8" cy="377.1" r="1.7"/>
<circle cx="348.8" cy="377.1" r="1.89"/>
<circle cx="348.8" cy="377.1" r="2.19"/>
<circle cx="92.9" cy="384.1" r=".96"/>
<circle cx="92.9" cy="384.1" r=".92"/>
<circle cx="92.9" cy="384.1" r="1.75"/>
<circle cx="100.1" cy="380.6" r=".81"/>
<circle cx="177.1" cy="380.6" r=".81"/>
<circle cx="184.4" cy="384.1" r="1.75"/>
<circle cx="184.4" cy="384.1" r=".92"/>
<circle cx="184.4" cy="384.1" r=".96"/>
<circle cx="348.8" cy="381.7" r=".96"/>
<circle cx="348.8" cy="381.7" r=".92"/>
<circle cx="348.8" cy="381.7" r="1.75"/>
</g>
<!-- layer: Visible Narrow -->
<g fill="none" stroke="#000" stroke-width=".27">
<path d="M89.9 34.9v1h6.6v6.5h-6.6v-6.5h-1M96.5 34.9v1h1M181.5 34.9v1h-1M188 34.9v1h-6.5v6.5h6.5v-6.5h1M253.4 35v1h6.5v6.5h-6.5v-6.5h-1M259.9 35v1h1M345 35v1h-1.1M351.5 35v1h-6.5v6.5h6.5v-6.5h.9M88.9 42.4h1v1M189 42.4h-1v1M252.4 42.5h1v1M352.4 42.5h-.9v1"/>
<path d="M478.3 75.5l.3 .4M478.6 75.9v2.7M478.6 75.9l5.3 3.1 5.3-3.1M478.8 74.7h.5M479.3 74.7l4.6-2.6 4.6 2.6-4.6 2.7zM479.3 74.7l-.5 .5-.2 .7M483.4 72h1M489 74.7h-.5l.5 .5 .2 .7M489.2 75.9v2.7M489.5 75.5l-.3 .4M468.1 90.3v4.9M475.2 89v4.9"/>
<path d="M478.6 94.2v48.7M489.2 94.2v46.6M492.7 89v4.9M499.7 90.3v4.9M414.1 112l.5 .1M414.6 112.1l4.6 2.6M414.6 112.1l-.5 .5-.2 .7-.3-.4M418.5 115.9l.7 .2 .7-.2M418.5 116l-4.6-2.7v183.7M418.5 116v183.7M418.7 109.4h.5M419.2 109.4l4.6 2.7-4.6 2.6"/>
<path d="M419.2 109.4l-4.6 2.7M419.2 114.7l-.5 .5-.2 .7M419.2 114.7l.5 .5 .2 .7M419.7 109.4h-.5M419.9 116v183.7M425.2 112.9l-5.3 3.1M441 105.9v4.9M526.8 105.9v4.9M542.6 112.9l5.3 3.1v182l-4.3-2.4M548.1 109.4h.6M548.4 114.9l.2-.2 .3 .2 .5 1-.7 .2-.8-.2zM548.6 109.4l-4.6 2.7 4.6 2.6"/>
<path d="M548.6 109.4l4.6 2.7M549.2 109.4h-.6M549.3 116l4.6-2.7v182.1l-4.6 2.6zM553.2 112.1l-4.6 2.6M553.2 112.1l.5 .5 .3 .7 .2-.4M553.7 112l-.5 .1M88.9 133.9h1v-6.5h6.6v6.5h-6.6v1M89.9 126.4v1h-1M97.5 133.9h-1v1M180.5 133.9h1v1M188 126.4v1h1M189 133.9h-1v-6.5h-6.5v6.5h6.5v1"/>
<path d="M252.4 134h1v-6.5h6.5v6.5h-6.5v1M253.4 126.5v1h-1M260.9 134h-1v1M343.9 134h1.1v1M351.5 126.5v1h.9M352.4 134h-.9v-6.5h-6.5v6.5h6.5v1M438.8 120.1v1.6M521.9 127.6v.6M529 120.1v1.6M478.8 149.4h.5l-.5 .5-.2 .7-.3-.4M479.3 149.4l4.6-2.6 4.6 2.6-4.6 2.7zM483.2 153.3v183.7l-4.6-2.6"/>
<path d="M483.2 153.3l-4.6-2.6v183.7M483.7 152.3l.2-.2 .3 .2 .5 1-.8 .2-.7-.2zM489 149.4h-.5l.5 .5 .2 .7 .3-.4M89.6 165.5v1h-1M96.1 165.5v226h1M97.1 166.5h-7.5v225h-1M181.1 165.5v1h-1M187.6 165.5v1h-6.5v225h-1M188.6 166.5h-1v225h-6.5v1M254 163.1v1h-1M260.5 163.1v224h1.1M261.6 164.1h-7.6v223h-1"/>
<path d="M345.6 163.1v226M352.1 163.1v1h-7.5M353.1 164.1h-1v225h-6.5M471.2 169.8v4.9M496.7 169.8v4.9M534 191.3v4.9M475.2 259.6v4.9M492.7 259.6v4.9M441 276.5v4.9M468.1 260.8v4.9M499.7 260.8v4.9M526.8 276.5v4.9"/>
<path d="M413.6 296.6l.3 .4M413.9 297l.2 .5M413.9 297l4.6 2.7M418.5 299.7l.2 .4M418.5 299.7l.7 .1 .7-.1M419.9 299.7l-.2 .4M421.7 284l.3 .2M422 280.5l-.3 .2M425.2 296.6l-5.3 3.1M431.2 283.4a1.2 1.2 0 0 0 1.7 1.1l.7-.2a.76 .76 0 0 0 .6-.9M431.2 283.5a1.73 1.73 0 0 0 3 0M438.8 290.7v1.6"/>
<path d="M521.9 298.2v.5M529 290.7v1.6M530.2 283.4a1.2 1.2 0 0 0 1.7 1.1l.7-.2a.76 .76 0 0 0 .6-.9M530.2 283.5a1.73 1.73 0 0 0 3 0M548.1 298.5l-.2-.5 .8 .2 .7-.2-.2 .5M554.2 295l-.5 .8M478.3 334l.3 .4M478.6 334.4l.2 .4M484.7 337l-.8 .2-.7-.2 .2 .5M484.7 337l-.3 .5M489.2 334.4v-183.7l-4.6 2.6v183.7M489.2 334.4l-4.6 2.6"/>
<path d="M489.2 334.4l-.2 .4M489.5 334l-.3 .4M99.6 376.8h3.1M99.7 376.7h3M169.6 376.8h3.1M169.7 376.7h3M268.9 374.5h3.2M269 374.3h3M338.9 374.5h.7M339 374.3h.6M89.6 392.5v-1h6.5v1M188.6 391.5h-1v1"/>
<path d="M254.1 389.1l-.1 1M255 389.1h4.7M260.5 389.1h1.1M260.5 388.1v-1h-6.5v2h-1M344.6 389.1h1M345.6 389.1v1M353.1 389.1h-1v1"/>
<circle cx="348.2" cy="130.8" r="3.1"/>
</g>
<!-- layer: BORDER -->
<g fill="none" stroke="#000" stroke-width=".27">
<path d="M20 10.2h564v400h-564zM62.8 5.2v5M110.7 5.2v5M158.5 5.2v5M206.3 5.2v5M254.1 5.2v5M302 5.2v10M349.8 5.2v5M397.6 5.2v5M445.5 5.2v5M493.3 5.2v5M541.1 5.2v5"/>
<path d="M15 56.4h5M584 56.4h5M15 107.7h5M584 107.7h5M15 158.9h5M584 158.9h5M15 210.2h10M579 210.2h10M15 261.4h5M584 261.4h5M15 312.7h5M584 312.7h5"/>
<path d="M15 363.9h5M584 363.9h5M62.8 410.2v5M110.7 410.2v5M158.5 410.2v5M206.3 410.2v5M254.1 410.2v5M302 405.2v10M349.8 410.2v5M397.6 410.2v5M445.5 410.2v5M493.3 410.2v5"/>
<path d="M541.1 410.2v5"/>
</g>
<!-- layer: TITLEBLOCK -->
<path d="M404 363.2h180v47h-180zM404 373.2h180M428 363.2v10M462 363.2v47M523 363.2v47M462 383.2h122M523 400.2h61M533 400.2v10M569 400.2v10" fill="none" stroke="#000" stroke-width=".36"/>
<!-- layer: FD_Dimensions -->
<g fill="none" stroke="#000" stroke-width=".27">
<path d="M82.4 158.5v3.5M151 157v8.7M48.3 165.5h39.2M50.5 169v220M61.4 169v207M71.9 169v100.6M80.3 170.6h10.5M82.4 165.5v5.1M82.4 174.2v15.4M148.9 169.1h29.1M148.9 175.2h29.1M151 169.1v6.1"/>
<path d="M151 178.6v3.6M241.4 163.1h10.6M243.6 166.6v218M69.8 273.1h21M70.7 357.8v18.2M59.3 379.5h31.5M70.7 379.5v4.5M48.3 392.5h39.2M68.6 384h22.2M70.7 387.5v3.6M241.4 388.1h10.6M241.4 390.1h10.6"/>
<path d="M243.5 388.1v2M243.5 393.6v8.7M253 389.2v13.2M261.6 389.2v2M265 389.1h76.1M337.5 395.1h3.6M344.6 391.2v6M344.6 395.1h8.5M353.1 391.2v11.2M356.6 395.1h12.7M256.6 400.3h92.9"/>
</g>
<g fill="#000" stroke="#000" stroke-width=".27">
<path d="M50.5 165.5l.5 3.5h-1.1zM61.4 165.5l.6 3.5h-1.2zM71.9 165.5l.6 3.5h-1.2zM81.8 162h1.2l-.6 3.5zM82.4 170.6l.6 3.6h-1.2zM151 175.2l.5 3.4h-1.1zM150.4 165.7h1.1l-.5 3.4zM243.6 163.1l.5 3.5h-1.1zM71.3 269.6h1.2l-.6 3.5zM60.8 376h1.2l-.6 3.5zM70.1 376h1.2l-.6 3.5zM49.9 389h1.1l-.5 3.5z"/>
<path d="M70.7 384l.6 3.5h-1.2zM243 384.6h1.1l-.6 3.5zM243.5 390.1l.6 3.5h-1.1zM243 384.6h1.1l-.5 3.5zM253 400.3l3.6-.6v1.2zM261.6 389.1l3.4-.5v1.1zM341.1 388.6l3.5 .5-3.5 .6zM341.1 394.5l3.5 .6-3.5 .6zM349.5 399.7l3.6 .6-3.6 .6zM353.1 395.1l3.5-.6v1.2z"/>
</g>
<g fill="none" stroke="#000" stroke-width=".27">
<path d="M50.1 35.7h24.5v7h-24.5zM53.6 36.6v5.2M57.1 35.7v7M65.2 35.7v7M69.7 35.7v7M74.6 39.2h9.9v91.4h2M191.5 39.2h7v91.4M209.8 27.9h5.3M212.3 29.7l-2 5.2M212.5 22.6v5.3M214.7 29.7l-2.1 5.2M216 21.8v14"/>
<path d="M224.1 21.8v14M229 28.8v-7h-20v14h20v-7h-136v3.6M50.9 41.8h5.3M61.6 137.4h19.6v7h-19.6zM65 138.3v5.3M67.8 123.4h7v7h-7zM68.5 137.4v7M71.4 130.4v3.5M76.6 137.4v7M184.7 137.4v3.5h-103.5M198.5 127.1h24.6v7h-24.6zM199.4 133.2h5.3"/>
<path d="M202 128v5.2M205.5 127.1v7M213.6 127.1v7M218.1 127.1v7M368.7 139.6h7v7h-7zM62.4 143.6h5.3M365.2 157.1h-108v3.5M365.2 153.6h15.1v7h-15.1zM367.8 155.3h3.5l-1.8 3.5h-3.4zM372.2 146.6v3.5M372.2 153.6v7"/>
</g>
<path d="M92.5 32.4h1.1l-.6 3.5zM188 39.2l3.5-.6v1.1zM71.4 133.9l2 3.5h-4.1zM86.5 130.1l3.5 .5-3.5 .6zM184.7 133.9l.6 3.5h-1.2zM372.2 150.1l2 3.5h-4zM256.6 160.6h1.2l-.6 3.5z" fill="#000" stroke="#000" stroke-width=".27"/>
<!-- layer: Leaders -->
<path d="M86.5 38.6l3.5 .6-3.5 .5zM184.2 32.4h1.1l-.6 3.5zM93.2 133.9l.5 3.5h-1.1zM188 130.6l3.5-.6v1.2zM348.2 160.6h1.2l-.6 3.5z" fill="#000" stroke="#000" stroke-width=".27"/>
<path d="M86.5 39.2h-10M192.3 28.8h-7.5l-.1 3.6M93.2 137.4v3.5h3.5M191.5 130.6h7M352.3 157.1h-3.5v3.5" fill="none" stroke="#000" stroke-width=".27"/>
<g font-size="14">
<text x="111.6" y="23.6">Top view</text>
<text x="266.2" y="24.9">Bottom view</text>
<text x="439.5" y="50.4">Isometric view</text>
<text x="106.1" y="154.2">Front view</text>
<text x="272.2" y="153.9">Back view</text>
</g>
<g font-size="7">
<text x="463" y="393.7">Main Structure</text>
<text x="551.5" y="395.4">1</text>
<text x="463" y="401.2">Flight Model</text>
<text x="463" y="408.7">BIRDS-X</text>
</g>
<g font-size="4.9">
<text x="216.6" y="27">0.2</text>
<text x="224.8" y="27">Z</text>
<text x="216.6" y="34">0.2</text>
<text x="224.9" y="34">Y</text>
<text x="57.7" y="40.9">0.2</text>
<text x="65.9" y="40.9">Z</text>
<text x="70.5" y="40.9">Y</text>
<text x="69.7" y="128.7">Y</text>
<text x="206.2" y="132.3">0.2</text>
<text x="214.4" y="132.3">Z</text>
<text x="219" y="132.3">Y</text>
<text x="69.2" y="142.7">0.2</text>
<text x="77.4" y="142.7">Z</text>
<text x="370.7" y="144.8">Z</text>
<text x="149.5" y="160.9" transform="rotate(-90 149.5 160.9)">6</text>
<text x="372.9" y="158.8">0.2</text>
<text x="80.9" y="188.4" transform="rotate(-90 80.9 188.4)">5.15</text>
<text x="70.4" y="226.9" transform="rotate(-90 70.4 226.9)">107.58</text>
<text x="60" y="276.5" transform="rotate(-90 60 276.5)">214</text>
<text x="242.1" y="281.5" transform="rotate(-90 242.1 281.5)">225</text>
<text x="49.1" y="284.8" transform="rotate(-90 49.1 284.8)">227</text>
<text x="69.3" y="368.6" transform="rotate(-90 69.3 368.6)">4.55</text>
<text x="463" y="371.7">Jorge Ruben Casir Ricano 14/12/23</text>
<text x="405.7" y="378.3">All dimensions are in mm</text>
<text x="463" y="381.7">1_2U_STD</text>
<text x="300.4" y="387.7">83</text>
<text x="405.4" y="384.2">Scale: 1:1</text>
<text x="361.3" y="393.6">8.5</text>
<text x="405.3" y="396">No of Components:1</text>
<text x="405.3" y="390.1">Material: A6061-T6</text>
<text x="242.1" y="401" transform="rotate(-90 242.1 401)">2</text>
<text x="297.1" y="398.8">100</text>
<text x="526.6" y="408.8">1</text>
<text x="573.1" y="408.8">1/1</text>
</g>
<g font-size="3.5">
<text x="37.9" y="8.9">1</text>
<text x="85.8" y="8.9">2</text>
<text x="133.6" y="8.9">3</text>
<text x="181.4" y="8.9">4</text>
<text x="229.3" y="8.9">5</text>
<text x="277.1" y="8.9">6</text>
<text x="324.9" y="8.9">7</text>
<text x="372.7" y="8.9">8</text>
<text x="420.6" y="8.9">9</text>
<text x="467.4" y="8.9">10</text>
<text x="515.3" y="8.9">11</text>
<text x="563.1" y="8.9">12</text>
<text x="16.3" y="32">A</text>
<text x="585.3" y="32">A</text>
<text x="16.3" y="83.3">B</text>
<text x="585.3" y="83.3">B</text>
<text x="16.2" y="134.6">C</text>
<text x="585.2" y="134.6">C</text>
<text x="16.2" y="185.8">D</text>
<text x="585.2" y="185.8">D</text>
<text x="16.3" y="237">E</text>
<text x="585.3" y="237">E</text>
<text x="45.7" y="275.7" transform="rotate(-90 45.7 275.7)">0</text>
<text x="238.8" y="272.3" transform="rotate(-90 238.8 272.3)">0</text>
<text x="242.1" y="273.4" transform="rotate(-90 242.1 273.4)">-.1</text>
<text x="49.1" y="276.8" transform="rotate(-90 49.1 276.8)">-.1</text>
<text x="16.4" y="288.3">F</text>
<text x="585.4" y="288.3">F</text>
<text x="16.1" y="339.6">G</text>
<text x="585.1" y="339.6">G</text>
<text x="16.2" y="390.8">H</text>
<text x="306.2" y="395.5">0</text>
<text x="585.2" y="390.8">H</text>
<text x="305.1" y="398.8">-.1</text>
<text x="37.9" y="413.9">1</text>
<text x="85.8" y="413.9">2</text>
<text x="133.6" y="413.9">3</text>
<text x="181.4" y="413.9">4</text>
<text x="229.3" y="413.9">5</text>
<text x="277.1" y="413.9">6</text>
<text x="324.9" y="413.9">7</text>
<text x="372.7" y="413.9">8</text>
<text x="420.6" y="413.9">9</text>
<text x="467.4" y="413.9">10</text>
<text x="515.3" y="413.9">11</text>
<text x="563.1" y="413.9">12</text>
</g>
<g font-size="2.5">
<text x="405" y="366">Dept.</text>
<text x="429" y="366">Technical reference</text>
<text x="463" y="366">Created by</text>
<text x="524" y="366">Approved by</text>
<text x="463" y="376">Document type</text>
<text x="524" y="376">Document status</text>
<text x="463" y="386">Title</text>
<text x="524" y="386">DWG No.</text>
<text x="524" y="403">Rev.</text>
<text x="534" y="403">Date of issue</text>
<text x="570" y="403">Sheet</text>
</g>
</svg>
